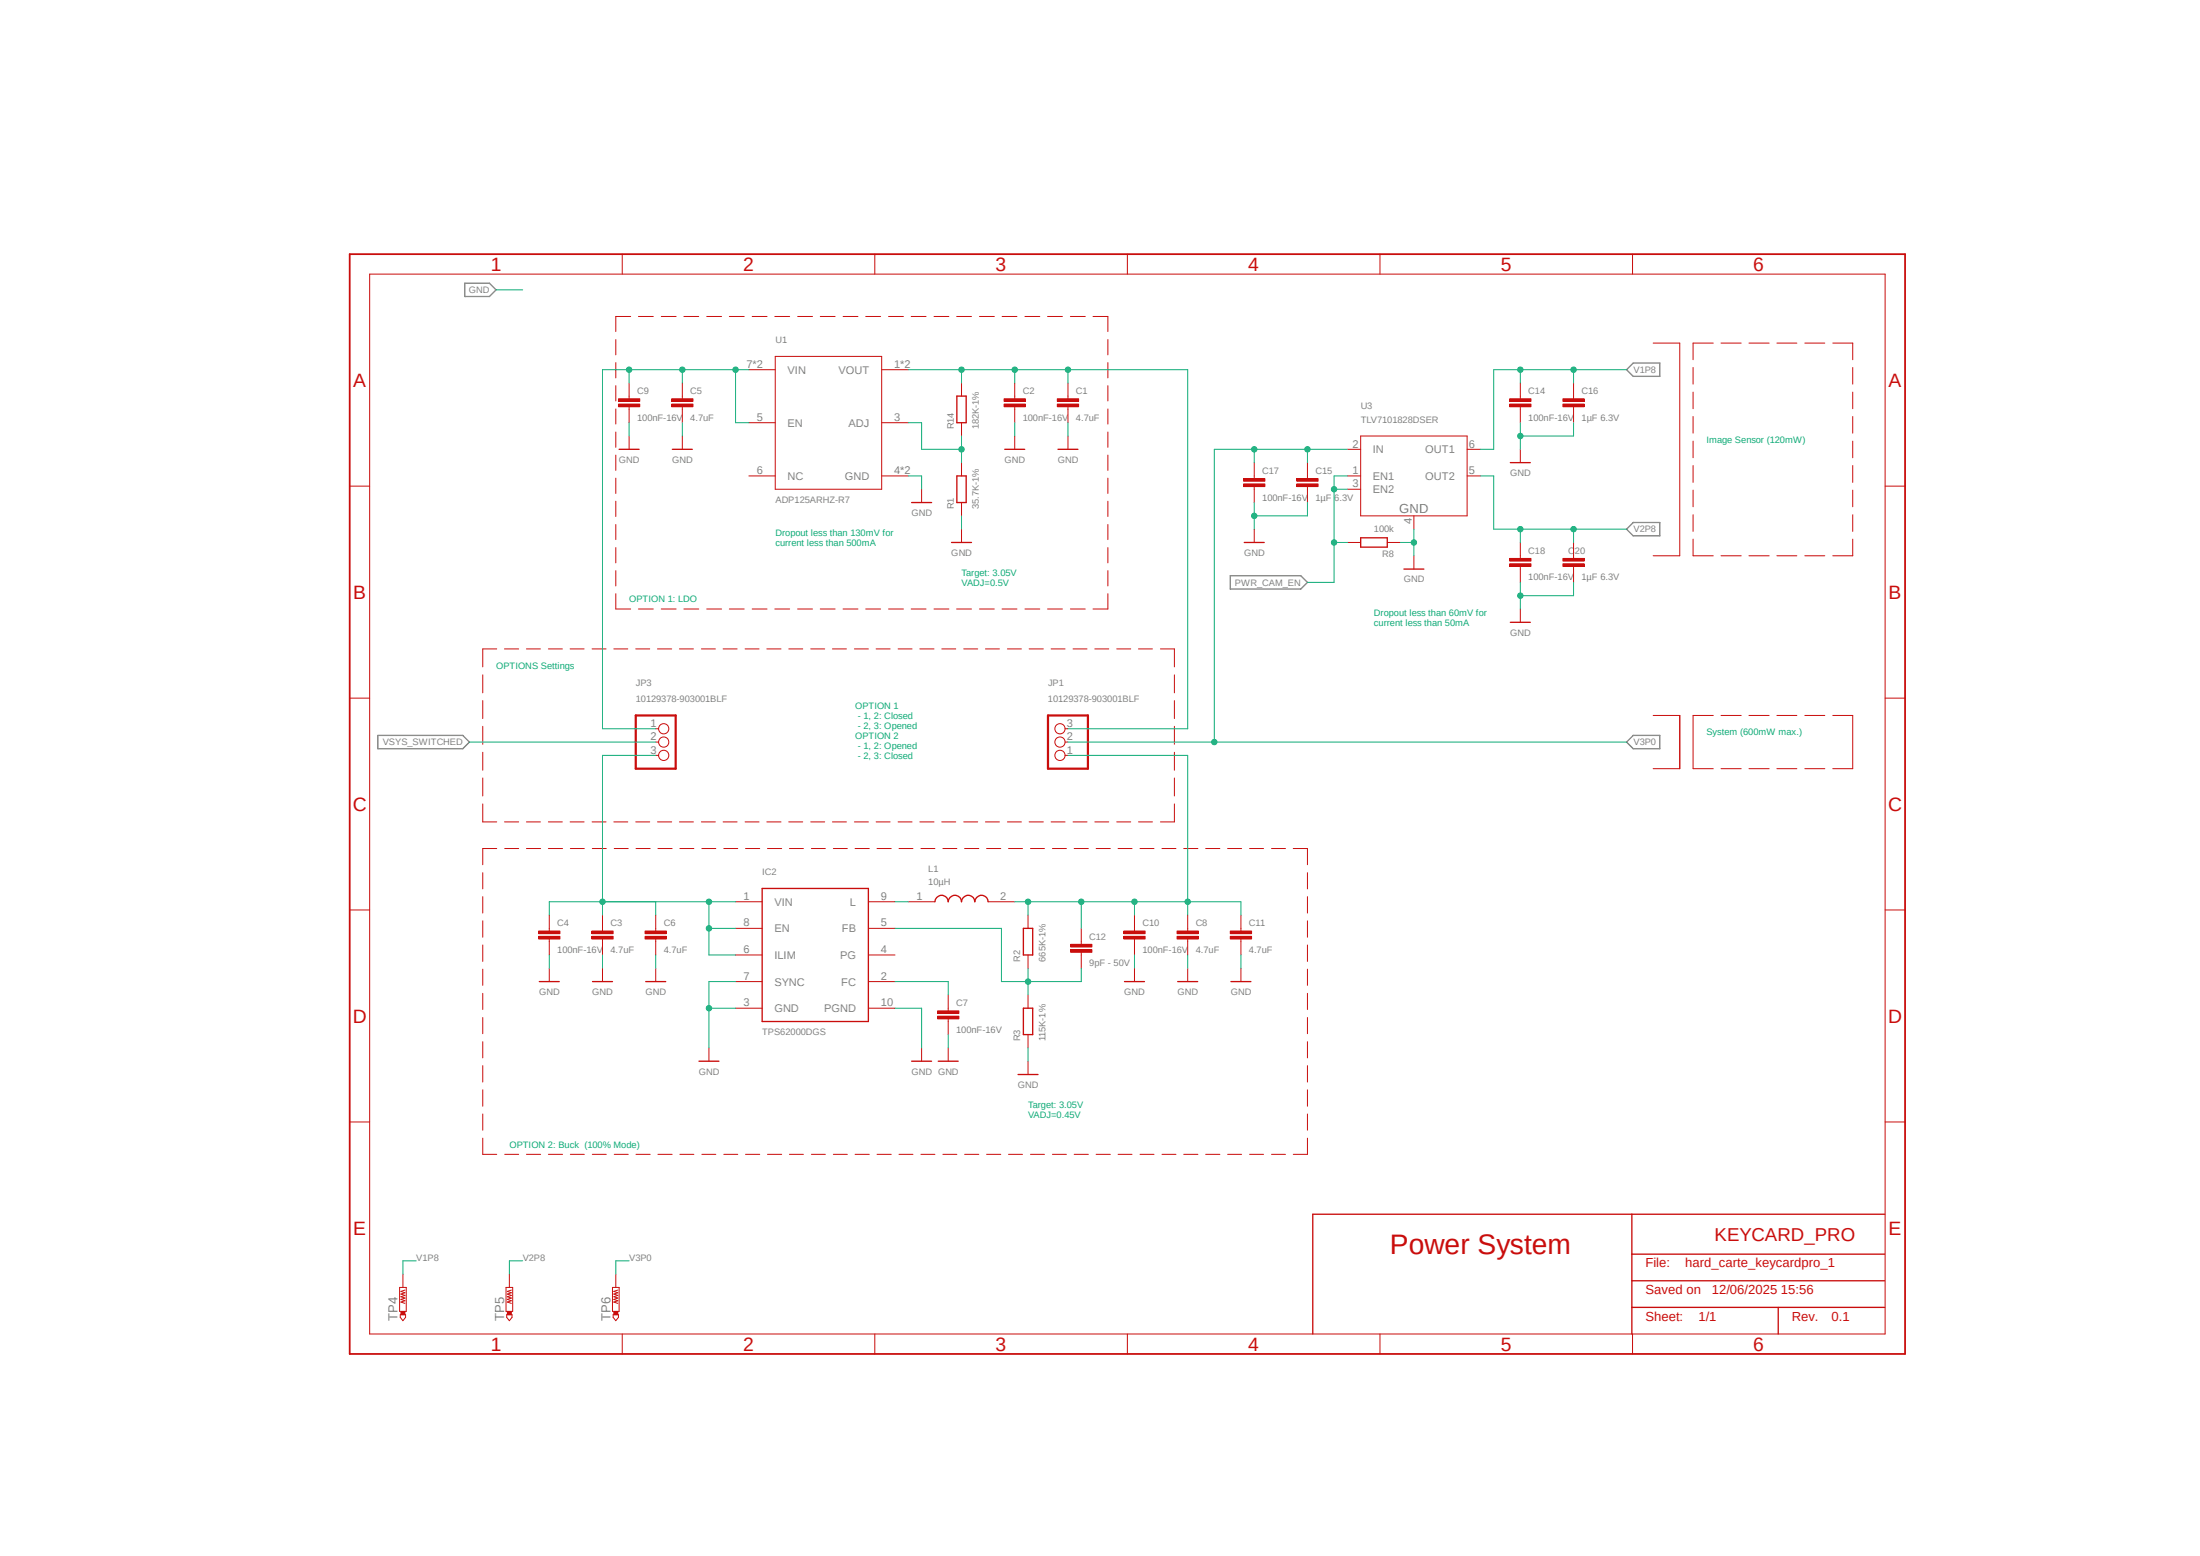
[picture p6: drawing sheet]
<svg xmlns="http://www.w3.org/2000/svg" width="420mm" height="297mm" viewBox="0 0 420 297" stroke-linecap="round" stroke-linejoin="round" font-family="sans-serif">
<path d="M66.3 48.2l297.8 210.8M364.1 48.2l-297.8 210.8" fill="none" stroke="#fff" stroke-width=".19"/>
<path d="M88.7 54.1h4.7l1.3 1.2-1.3 1.3h-4.7zM310.5 70.6l1.3-1.3h5.1v2.5h-5.1zM234.9 109.9h13.4l1.3 1.3-1.3 1.2h-13.4zM310.5 101l1.3-1.3h5.1v2.6h-5.1zM72.1 140.4h16.2l1.3 1.2-1.3 1.3h-16.2zM310.5 141.6l1.3-1.2h5.1v2.5h-5.1z" fill="none" stroke="#808080" stroke-width=".25"/>
<g fill="none" stroke="#c90d0c" stroke-width=".19">
<path d="M117.6 64.8v2.9M117.6 69.2v2.9M117.6 73.6v2.9M117.6 78.1v2.8M120.4 60.4h-2.8v2.9M121.9 60.4h2.8M126.2 60.4h2.9M130.6 60.4h2.8M134.9 60.4h2.9M139.2 60.4h2.9M143.6 60.4h2.8M147.9 60.4h2.8"/>
<path d="M152.3 60.4h2.8M156.6 60.4h2.8M161 60.4h2.8M165.3 60.4h2.8M169.6 60.4h2.9M173.9 60.4h2.9M178.3 60.4h2.8M182.6 60.4h2.9M187 60.4h2.8M191.3 60.4h2.8M195.7 60.4h2.8M200 60.4h2.8"/>
<path d="M204.3 60.4h2.9M208.7 60.4h2.8v2.9M211.5 64.8v2.9M211.5 69.2v2.9M211.5 73.6v2.9M211.5 78.1v2.8M290.2 75.6v.5M290.2 77.6v.5M315.6 65.5h5.1v40.6h-5.1M323.2 70.1v3.2M323.2 74.8v3.2M323.2 79.5v3.2"/>
<path d="M327.1 65.5h-3.9v3.2M328.5 65.5h3.9M333.9 65.5h3.8M339.2 65.5h3.8M344.6 65.5h3.8M349.9 65.5h3.8v3.2M353.7 70.1v3.2M353.7 74.8v3.2M353.7 79.5v3.2M117.6 82.5v2.9M117.6 86.9v2.9M117.6 91.3v2.9"/>
<path d="M117.6 95.7v2.9M211.5 82.5v2.9M211.5 86.9v2.9M211.5 91.3v2.9M211.5 95.7v2.9M323.2 84.2v3.2M323.2 88.9v3.2M323.2 93.6v3.1M323.2 98.3v3.1M353.7 84.2v3.2M353.7 88.9v3.2M353.7 93.6v3.1"/>
<path d="M353.7 98.3v3.1M117.6 113.3v2.9h2.8M117.6 100.1v2.9M117.6 104.5v2.9M117.6 108.9v2.9M121.9 116.2h2.8M126.2 116.2h2.9M130.6 116.2h2.8M134.9 116.2h2.9M139.2 116.2h2.9M143.6 116.2h2.8M147.9 116.2h2.8"/>
<path d="M152.3 116.2h2.8M156.6 116.2h2.8M161 116.2h2.8M165.3 116.2h2.8M169.6 116.2h2.9M173.9 116.2h2.9M178.3 116.2h2.8M182.6 116.2h2.9M187 116.2h2.8M191.3 116.2h2.8M195.7 116.2h2.8M200 116.2h2.8"/>
<path d="M204.3 116.2h2.9M211.5 113.3v2.9h-2.8M211.5 100.1v2.9M211.5 104.5v2.9M211.5 108.9v2.9M323.2 102.9v3.2h3.9M328.5 106.1h3.9M333.9 106.1h3.8M339.2 106.1h3.8M344.6 106.1h3.8M353.7 102.9v3.2h-3.8M92.2 128.8v3.4"/>
<path d="M92.2 133.7v3.5M92.2 138.6v3.5M94.8 123.9h-2.6v3.4M96.3 123.9h2.7M100.5 123.9h2.7M104.7 123.9h2.7M108.8 123.9h2.7M113 123.9h2.7M117.2 123.9h2.6M121.4 123.9h2.6M125.5 123.9h2.7M129.7 123.9h2.7"/>
<path d="M133.9 123.9h2.7M138 123.9h2.7M142.2 123.9h2.7M146.4 123.9h2.7M150.6 123.9h2.6M154.8 123.9h2.6M158.9 123.9h2.7M163.1 123.9h2.7M167.3 123.9h2.6M171.4 123.9h2.7M175.6 123.9h2.7M179.8 123.9h2.7"/>
<path d="M184 123.9h2.6M188.1 123.9h2.7M192.3 123.9h2.7M196.5 123.9h2.7M200.7 123.9h2.6M204.9 123.9h2.6M209 123.9h2.7M213.2 123.9h2.7M217.3 123.9h2.7M221.5 123.9h2.7v3.4M224.2 128.8v3.4M224.2 133.7v3.5"/>
<path d="M224.2 138.6v3.5M315.6 136.6h5.1v10.1h-5.1M327.1 136.6h-3.9v10.1h3.9M328.5 136.6h3.9M333.9 136.6h3.8M339.2 136.6h3.8M344.6 136.6h3.8M349.9 136.6h3.8v10.1h-3.8M92.2 143.6v3.4M92.2 148.5v3.4M92.2 153.5v3.4h2.6M96.3 156.9h2.7"/>
<path d="M100.5 156.9h2.7M104.7 156.9h2.7M108.8 156.9h2.7M113 156.9h2.7M117.2 156.9h2.6M121.4 156.9h2.6M125.5 156.9h2.7M129.7 156.9h2.7M133.9 156.9h2.7M138 156.9h2.7M142.2 156.9h2.7M146.4 156.9h2.7"/>
<path d="M150.6 156.9h2.6M154.8 156.9h2.6M158.9 156.9h2.7M163.1 156.9h2.7M167.3 156.9h2.6M171.4 156.9h2.7M175.6 156.9h2.7M179.8 156.9h2.7M184 156.9h2.6M188.1 156.9h2.7M192.3 156.9h2.7M196.5 156.9h2.7"/>
<path d="M200.7 156.9h2.6M204.9 156.9h2.6M209 156.9h2.7M213.2 156.9h2.7M217.3 156.9h2.7M224.2 143.6v3.4M224.2 148.5v3.4M224.2 153.5v3.4h-2.7M328.5 146.7h3.9M333.9 146.7h3.8M339.2 146.7h3.8M344.6 146.7h3.8"/>
<path d="M92.2 166.6v3.1M92.2 171.2v3.1M92.2 175.8v3.1M94.8 162h-2.6v3.1M96.4 162h2.6M100.5 162h2.7M104.7 162h2.7M108.9 162h2.6M113.1 162h2.6M117.3 162h2.6M121.4 162h2.7M125.6 162h2.7"/>
<path d="M129.8 162h2.7M134 162h2.7M138.2 162h2.6M142.3 162h2.7M146.5 162h2.7M150.7 162h2.7M154.9 162h2.7M159.1 162h2.7M163.2 162h2.7M167.4 162h2.7M171.6 162h2.7M175.8 162h2.7"/>
<path d="M180 162h2.7M184.1 162h2.8M188.3 162h2.8M192.5 162h2.7M196.7 162h2.7M200.9 162h2.7M205.1 162h2.7M209.3 162h2.7M213.4 162h2.7M217.6 162h2.7M221.8 162h2.7M226 162h2.7"/>
<path d="M230.2 162h2.7M234.4 162h2.6M238.5 162h2.7M242.7 162h2.7M246.9 162h2.7v3.1M249.6 166.6v3.1M249.6 171.2v3.1M249.6 175.8v3.1M92.2 180.4v3.1M92.2 185v3.1M92.2 189.6v3.1M92.2 194.2v3.1"/>
<path d="M92.2 198.8v3.1M249.6 180.4v3.1M249.6 185v3.1M249.6 189.6v3.1M249.6 194.2v3.1M249.6 198.8v3.1M92.2 217.3v3h2.6M92.2 203.4v3.1M92.2 208v3.2M92.2 212.6v3.1M249.6 217.3v3h-2.7M249.6 203.4v3.1"/>
<path d="M249.6 208v3.2M249.6 212.6v3.1M96.4 220.3h2.6M100.5 220.3h2.7M104.7 220.3h2.7M108.9 220.3h2.6M113.1 220.3h2.6M117.3 220.3h2.6M121.4 220.3h2.7M125.6 220.3h2.7M129.8 220.3h2.7M134 220.3h2.7"/>
<path d="M138.2 220.3h2.6M142.3 220.3h2.7M146.5 220.3h2.7M150.7 220.3h2.7M154.9 220.3h2.7M159.1 220.3h2.7M163.2 220.3h2.7M167.4 220.3h2.7M171.6 220.3h2.7M175.8 220.3h2.7M180 220.3h2.7M184.1 220.3h2.8"/>
<path d="M188.3 220.3h2.8M192.5 220.3h2.7M196.7 220.3h2.7M200.9 220.3h2.7M205.1 220.3h2.7M209.3 220.3h2.7M213.4 220.3h2.7M217.6 220.3h2.7M221.8 220.3h2.7M226 220.3h2.7M230.2 220.3h2.7M234.4 220.3h2.6"/>
<path d="M238.5 220.3h2.7M242.7 220.3h2.7"/>
</g>
<path d="M288.2 77.1h4.1v.5h-4.1z" fill-rule="evenodd" fill="#c90d0c"/>
<path d="M288.2 77.1h4.1v.5h-4.1z" fill="none" stroke="#c90d0c" stroke-width=".19"/>
<path d="M288.2 76.1h4.1v.5h-4.1z" fill-rule="evenodd" fill="#c90d0c"/>
<path d="M288.2 76.1h4.1v.5h-4.1zM290.2 73.1v2.5M290.2 78.1v2.6M249.6 90.8v.6M249.6 92.9v.5" fill="none" stroke="#c90d0c" stroke-width=".19"/>
<path d="M247.6 92.4h4v.5h-4z" fill-rule="evenodd" fill="#c90d0c"/>
<path d="M247.6 92.4h4v.5h-4z" fill="none" stroke="#c90d0c" stroke-width=".19"/>
<path d="M247.6 91.4h4v.5h-4z" fill-rule="evenodd" fill="#c90d0c"/>
<path d="M300.4 75.6v.5M300.4 77.6v.5M247.6 91.4h4v.5h-4zM249.6 88.3v2.5M249.6 93.4v2.5" fill="none" stroke="#c90d0c" stroke-width=".19"/>
<path d="M298.4 77.1h4v.5h-4z" fill-rule="evenodd" fill="#c90d0c"/>
<path d="M298.4 77.1h4v.5h-4z" fill="none" stroke="#c90d0c" stroke-width=".19"/>
<path d="M298.4 76.1h4v.5h-4z" fill-rule="evenodd" fill="#c90d0c"/>
<path d="M298.4 76.1h4v.5h-4zM300.4 73.1v2.5M300.4 78.1v2.6M239.4 90.8v.6M239.4 92.9v.5" fill="none" stroke="#c90d0c" stroke-width=".19"/>
<path d="M237.4 92.4h4.1v.5h-4.1z" fill-rule="evenodd" fill="#c90d0c"/>
<path d="M237.4 92.4h4.1v.5h-4.1z" fill="none" stroke="#c90d0c" stroke-width=".19"/>
<path d="M237.4 91.4h4.1v.5h-4.1z" fill-rule="evenodd" fill="#c90d0c"/>
<path d="M237.4 91.4h4.1v.5h-4.1zM239.4 88.3v2.5M239.4 93.4v2.5M239.4 101v2.5M290.2 106.1v.5M290.2 108.1v.5" fill="none" stroke="#c90d0c" stroke-width=".19"/>
<path d="M237.5 103.5h3.8" fill="none" stroke="#c90d0c" stroke-width=".25"/>
<path d="M288.2 107.6h4.1v.5h-4.1z" fill-rule="evenodd" fill="#c90d0c"/>
<path d="M288.2 107.6h4.1v.5h-4.1z" fill="none" stroke="#c90d0c" stroke-width=".19"/>
<path d="M288.2 106.6h4.1v.5h-4.1z" fill-rule="evenodd" fill="#c90d0c"/>
<path d="M288.2 106.6h4.1v.5h-4.1zM290.2 103.5v2.6M290.2 108.6v2.6M300.4 106.1v.5M300.4 108.1v.5" fill="none" stroke="#c90d0c" stroke-width=".19"/>
<path d="M298.4 107.6h4v.5h-4z" fill-rule="evenodd" fill="#c90d0c"/>
<path d="M298.4 107.6h4v.5h-4z" fill="none" stroke="#c90d0c" stroke-width=".19"/>
<path d="M298.4 106.6h4v.5h-4z" fill-rule="evenodd" fill="#c90d0c"/>
<path d="M130.3 75.6v.5M130.3 77.6v.5M298.4 106.6h4v.5h-4zM300.4 103.5v2.6M300.4 108.6v2.6" fill="none" stroke="#c90d0c" stroke-width=".19"/>
<path d="M128.2 77.1h4.1v.5h-4.1z" fill-rule="evenodd" fill="#c90d0c"/>
<path d="M128.2 77.1h4.1v.5h-4.1z" fill="none" stroke="#c90d0c" stroke-width=".19"/>
<path d="M128.2 76.1h4.1v.5h-4.1z" fill-rule="evenodd" fill="#c90d0c"/>
<path d="M120.1 75.6v.5M120.1 77.6v.5M128.2 76.1h4.1v.5h-4.1zM130.3 73.1v2.5M130.3 78.1v2.6M130.3 83.2v2.6" fill="none" stroke="#c90d0c" stroke-width=".19"/>
<path d="M128.4 85.8h3.8" fill="none" stroke="#c90d0c" stroke-width=".25"/>
<path d="M118.1 77.1h4v.5h-4z" fill-rule="evenodd" fill="#c90d0c"/>
<path d="M118.1 77.1h4v.5h-4z" fill="none" stroke="#c90d0c" stroke-width=".19"/>
<path d="M118.1 76.1h4v.5h-4z" fill-rule="evenodd" fill="#c90d0c"/>
<path d="M118.1 76.1h4v.5h-4zM120.1 73.1v2.5M120.1 78.1v2.6M203.9 75.6v.5M203.9 77.6v.5M120.1 83.2v2.6" fill="none" stroke="#c90d0c" stroke-width=".19"/>
<path d="M118.2 85.8h3.8" fill="none" stroke="#c90d0c" stroke-width=".25"/>
<path d="M201.8 77.1h4.1v.5h-4.1z" fill-rule="evenodd" fill="#c90d0c"/>
<path d="M201.8 77.1h4.1v.5h-4.1z" fill="none" stroke="#c90d0c" stroke-width=".19"/>
<path d="M201.8 76.1h4.1v.5h-4.1z" fill-rule="evenodd" fill="#c90d0c"/>
<path d="M193.7 75.6v.5M193.7 77.6v.5M201.8 76.1h4.1v.5h-4.1zM203.9 73.1v2.5M203.9 78.1v2.6M203.9 83.2v2.6" fill="none" stroke="#c90d0c" stroke-width=".19"/>
<path d="M202 85.8h3.8" fill="none" stroke="#c90d0c" stroke-width=".25"/>
<path d="M191.7 77.1h4v.5h-4z" fill-rule="evenodd" fill="#c90d0c"/>
<path d="M191.7 77.1h4v.5h-4z" fill="none" stroke="#c90d0c" stroke-width=".19"/>
<path d="M191.7 76.1h4v.5h-4z" fill-rule="evenodd" fill="#c90d0c"/>
<g fill="none" stroke="#c90d0c" stroke-width=".19">
<path d="M143 70.6h5M148 68h20.3v25.4h-20.3zM168.3 70.6h5.1M183.6 73.1v2.5M191.7 76.1h4v.5h-4zM193.7 73.1v2.5M193.7 78.1v2.6M143 80.7h5M143 90.8h5M168.3 80.7h5.1M168.3 90.8h5.1M175.9 93.4v2.5"/>
<path d="M183.6 80.7v2.5M183.6 88.3v2.5M183.6 95.9v2.6M193.7 83.2v2.6M183.6 101v2.5M115 177.2v.5M115 179.2v.5"/>
</g>
<path d="M182.7 75.6h1.7v5.1h-1.7zM174 95.9h3.8M182.7 90.8h1.7v5.1h-1.7zM191.8 85.8h3.8M181.7 103.5h3.8" fill="none" stroke="#c90d0c" stroke-width=".25"/>
<path d="M113 178.7h4.1v.5h-4.1z" fill-rule="evenodd" fill="#c90d0c"/>
<path d="M113 178.7h4.1v.5h-4.1z" fill="none" stroke="#c90d0c" stroke-width=".19"/>
<path d="M113 177.7h4.1v.5h-4.1z" fill-rule="evenodd" fill="#c90d0c"/>
<path d="M104.9 177.2v.5M104.9 179.2v.5M113 177.7h4.1v.5h-4.1zM115 174.7v2.5M115 179.7v2.6M115 184.8v2.6" fill="none" stroke="#c90d0c" stroke-width=".19"/>
<path d="M113.1 187.4h3.8" fill="none" stroke="#c90d0c" stroke-width=".25"/>
<path d="M102.8 178.7h4.1v.5h-4.1z" fill-rule="evenodd" fill="#c90d0c"/>
<path d="M102.8 178.7h4.1v.5h-4.1z" fill="none" stroke="#c90d0c" stroke-width=".19"/>
<path d="M102.8 177.7h4.1v.5h-4.1z" fill-rule="evenodd" fill="#c90d0c"/>
<path d="M102.8 177.7h4.1v.5h-4.1zM104.9 174.7v2.5M104.9 179.7v2.6M125.2 177.2v.5M125.2 179.2v.5M104.9 184.8v2.6" fill="none" stroke="#c90d0c" stroke-width=".19"/>
<path d="M103 187.4h3.8" fill="none" stroke="#c90d0c" stroke-width=".25"/>
<path d="M123.1 178.7h4.1v.5h-4.1z" fill-rule="evenodd" fill="#c90d0c"/>
<path d="M123.1 178.7h4.1v.5h-4.1z" fill="none" stroke="#c90d0c" stroke-width=".19"/>
<path d="M123.1 177.7h4.1v.5h-4.1z" fill-rule="evenodd" fill="#c90d0c"/>
<path d="M123.1 177.7h4.1v.5h-4.1zM125.2 174.7v2.5M125.2 179.7v2.6M125.2 184.8v2.6M181 192.4v.6M181 194.5v.5" fill="none" stroke="#c90d0c" stroke-width=".19"/>
<path d="M123.3 187.4h3.8" fill="none" stroke="#c90d0c" stroke-width=".25"/>
<path d="M179 194h4v.5h-4z" fill-rule="evenodd" fill="#c90d0c"/>
<path d="M179 194h4v.5h-4z" fill="none" stroke="#c90d0c" stroke-width=".19"/>
<path d="M179 193h4v.5h-4z" fill-rule="evenodd" fill="#c90d0c"/>
<g fill="none" stroke="#c90d0c" stroke-width=".19">
<path d="M140.4 172.1h5.1M140.4 177.2h5.1M165.8 172.1h5.1M165.8 177.2h5.1M173.4 172.1h5.1M188.6 172.1h5.1M196.3 174.7v2.5M226.7 177.2v.5M226.7 179.2v.5M140.4 187.4h5.1M140.4 192.4h5.1M140.4 182.3h5.1"/>
<path d="M165.8 187.4h5.1M165.8 192.4h5.1M165.8 182.3h5.1M179 193h4v.5h-4zM181 189.9v2.5M181 195v2.5M196.3 182.3v2.5M196.3 189.9v2.5M196.3 197.5v2.5M135.3 200v2.6M175.9 200v2.6M181 200v2.6"/>
<path d="M196.3 202.6v2.5"/>
</g>
<path d="M145.5 169.6h20.3v25.4h-20.3zM178.5 172.1a1.27 1.27 0 0 1 1.2-1.2 1.27 1.27 0 0 1 1.3 1.2 1.27 1.27 0 0 1 1.3-1.2 1.27 1.27 0 0 1 1.3 1.2 1.27 1.27 0 0 1 1.2-1.2 1.27 1.27 0 0 1 1.3 1.2 1.27 1.27 0 0 1 1.3-1.2 1.27 1.27 0 0 1 1.2 1.2M195.4 177.2h1.7v5.1h-1.7zM195.4 192.4h1.7v5.1h-1.7zM133.4 202.6h3.8M174 202.6h3.8M179.1 202.6h3.8M194.4 205.1h3.8" fill="none" stroke="#c90d0c" stroke-width=".25"/>
<path d="M224.7 178.7h4.1v.5h-4.1z" fill-rule="evenodd" fill="#c90d0c"/>
<path d="M224.7 178.7h4.1v.5h-4.1z" fill="none" stroke="#c90d0c" stroke-width=".19"/>
<path d="M224.7 177.7h4.1v.5h-4.1z" fill-rule="evenodd" fill="#c90d0c"/>
<path d="M216.6 177.2v.5M216.6 179.2v.5M224.7 177.7h4.1v.5h-4.1zM226.7 174.7v2.5M226.7 179.7v2.6M226.7 184.8v2.6" fill="none" stroke="#c90d0c" stroke-width=".19"/>
<path d="M224.8 187.4h3.8" fill="none" stroke="#c90d0c" stroke-width=".25"/>
<path d="M214.5 178.7h4.1v.5h-4.1z" fill-rule="evenodd" fill="#c90d0c"/>
<path d="M214.5 178.7h4.1v.5h-4.1z" fill="none" stroke="#c90d0c" stroke-width=".19"/>
<path d="M214.5 177.7h4.1v.5h-4.1z" fill-rule="evenodd" fill="#c90d0c"/>
<path d="M214.5 177.7h4.1v.5h-4.1zM216.6 174.7v2.5M216.6 179.7v2.6M236.9 177.2v.5M236.9 179.2v.5M216.6 184.8v2.6" fill="none" stroke="#c90d0c" stroke-width=".19"/>
<path d="M214.7 187.4h3.8" fill="none" stroke="#c90d0c" stroke-width=".25"/>
<path d="M234.9 178.7h4v.5h-4z" fill-rule="evenodd" fill="#c90d0c"/>
<path d="M234.9 178.7h4v.5h-4z" fill="none" stroke="#c90d0c" stroke-width=".19"/>
<path d="M234.9 177.7h4v.5h-4z" fill-rule="evenodd" fill="#c90d0c"/>
<g fill="none" stroke="#c90d0c" stroke-width=".19">
<path d="M70.6 52.3h289.3v202.3h-289.3zM118.8 48.5v3.8M167 48.5v3.8M215.2 48.5v3.8M263.4 48.5v3.8M311.7 48.5v3.8M66.8 92.8h3.8M257.2 90.8h2.6M257.2 85.8h2.6M257.2 93.4h2.6M259.8 83.2h20.3v15.3h-20.3zM269.9 98.5v2.5"/>
<path d="M280.1 90.8h2.5M280.1 85.8h2.5M359.9 92.8h3.8M257.2 103.5h2.6M264.8 103.5h2.6M269.9 106.1v2.5M66.8 133.3h3.8M359.9 133.3h3.8M66.8 173.7h3.8M206.4 179.7v.6M234.9 177.7h4v.5h-4zM236.9 174.7v2.5"/>
<path d="M236.9 179.7v2.6M359.9 173.7h3.8M206.4 181.8v.5M236.9 184.8v2.6M66.8 214.2h3.8M359.9 214.2h3.8M118.8 254.6v3.8M167 254.6v3.8M215.2 254.6v3.8M263.4 254.6v3.8M311.7 254.6v3.8"/>
</g>
<path d="M259.8 102.7h5v1.7h-5zM268 108.6h3.8M235 187.4h3.8M311.5 231.8v22.8M311.5 239.4h48.3M359.8 231.8h-109.2v22.8M311.5 249.6h48.3M311.5 244.5h48.3M339.5 249.6v5" fill="none" stroke="#c90d0c" stroke-width=".25"/>
<path d="M66.8 48.5h296.9v209.9h-296.9z" fill="none" stroke="#c90d0c" stroke-width=".34"/>
<path d="M204.4 181.3h4v.5h-4z" fill-rule="evenodd" fill="#c90d0c"/>
<path d="M204.4 181.3h4v.5h-4z" fill="none" stroke="#c90d0c" stroke-width=".19"/>
<path d="M204.4 180.3h4v.5h-4z" fill-rule="evenodd" fill="#c90d0c"/>
<g fill="none" stroke="#c90d0c" stroke-width=".19">
<path d="M125.2 139.1h.5M203.3 139.1h.6M125.2 141.6h.5M125.2 144.2h.5M203.3 141.6h.6M203.3 144.2h.6M206.4 177.2v2.5M204.4 180.3h4v.5h-4zM206.4 182.3v2.5M76.3 245.7h1.3v4.6h-1.3zM76.4 251h1v.5l-.5 .6-.5-.6zM77.3 246.3l-.8 .2 .8 .3-.8 .2 .8 .3-.8 .2 .8 .3-.8 .2 .8 .3-.8 .2 .8 .3"/>
<circle cx="126.7" cy="139.1" r=".98"/>
<circle cx="202.3" cy="139.1" r=".98"/>
<circle cx="126.7" cy="144.2" r=".98"/>
<circle cx="126.7" cy="141.6" r=".98"/>
<circle cx="202.3" cy="141.6" r=".98"/>
<circle cx="202.3" cy="144.2" r=".98"/>
</g>
<path d="M121.4 136.6h7.6v10.1h-7.6zM200.1 136.6h7.6v10.1h-7.6z" fill="none" stroke="#c90d0c" stroke-width=".42"/>
<path d="M76.5 250.4h.8v.6h-.8z" fill-rule="evenodd" fill="#c90d0c"/>
<path d="M76.5 250.4h.8v.6h-.8zM76.9 243.2v2.5M96.6 245.7h1.3v4.6h-1.3zM96.7 251h1v.5l-.5 .6-.5-.6zM97.6 246.3l-.7 .2 .7 .3-.7 .2 .7 .3-.7 .2 .7 .3-.7 .2 .7 .3-.7 .2 .7 .3" fill="none" stroke="#c90d0c" stroke-width=".19"/>
<path d="M96.9 250.4h.7v.6h-.7z" fill-rule="evenodd" fill="#c90d0c"/>
<path d="M96.9 250.4h.7v.6h-.7zM97.2 243.2v2.5M116.9 245.7h1.3v4.6h-1.3zM117.1 251h1v.5l-.5 .6-.5-.6zM117.9 246.3l-.7 .2 .7 .3-.7 .2 .7 .3-.7 .2 .7 .3-.7 .2 .7 .3-.7 .2 .7 .3" fill="none" stroke="#c90d0c" stroke-width=".19"/>
<path d="M117.2 250.4h.7v.6h-.7z" fill-rule="evenodd" fill="#c90d0c"/>
<path d="M290.2 85.8v2.5M290.2 116.2v2.6M117.2 250.4h.7v.6h-.7zM117.6 243.2v2.5" fill="none" stroke="#c90d0c" stroke-width=".19"/>
<path d="M288.3 88.3h3.8M288.3 118.8h3.8" fill="none" stroke="#c90d0c" stroke-width=".25"/>
<path d="M239.4 95.9v5.1M249.6 95.9v2.6h-10.2M89.6 141.6h35.6" fill="none" stroke="#0dab76" stroke-width=".19"/>
<circle cx="239.4" cy="98.5" r=".51" fill="#0dab76"/>
<g fill="none" stroke="#0dab76" stroke-width=".19">
<path d="M94.7 55.3h5.1M120.1 80.7v2.5M130.3 80.7v2.5M173.4 90.8h2.5v2.6M183.6 98.5v2.5M193.7 80.7v2.5M203.9 80.7v2.5M104.9 182.3v2.5M115 182.3v2.5M125.2 182.3v2.5M135.3 192.4h5.1M140.4 187.4h-5.1v12.6"/>
<path d="M170.9 192.4h5v7.6M181 197.5v2.5"/>
<circle cx="239.4" cy="98.5" r=".51"/>
</g>
<circle cx="135.3" cy="192.4" r=".51" fill="#0dab76"/>
<g fill="none" stroke="#0dab76" stroke-width=".19">
<path d="M267.4 103.5h2.5M269.9 101v5.1M216.6 182.3v2.5M226.7 182.3v2.5M236.9 182.3v2.5M196.3 200v2.6"/>
<circle cx="135.3" cy="192.4" r=".51"/>
</g>
<circle cx="269.9" cy="103.5" r=".51" fill="#0dab76"/>
<g fill="none" stroke="#0dab76" stroke-width=".19">
<path d="M290.2 111.2v5M300.4 111.2v2.5h-10.2"/>
<circle cx="269.9" cy="103.5" r=".51"/>
</g>
<circle cx="290.2" cy="113.7" r=".51" fill="#0dab76"/>
<g fill="none" stroke="#0dab76" stroke-width=".19">
<path d="M290.2 80.7v5.1M300.4 80.7v2.5h-10.2"/>
<circle cx="290.2" cy="113.7" r=".51"/>
</g>
<circle cx="290.2" cy="83.2" r=".51" fill="#0dab76"/>
<g fill="none" stroke="#0dab76" stroke-width=".19">
<path d="M300.4 70.6v2.5M310.5 70.6h-20.3v2.5"/>
<circle cx="290.2" cy="83.2" r=".51"/>
</g>
<circle cx="300.4" cy="70.6" r=".51" fill="#0dab76"/>
<g fill="none" stroke="#0dab76" stroke-width=".19">
<path d="M290.2 70.6h-5v15.2h-2.6"/>
<circle cx="300.4" cy="70.6" r=".51"/>
</g>
<circle cx="290.2" cy="70.6" r=".51" fill="#0dab76"/>
<g fill="none" stroke="#0dab76" stroke-width=".19">
<path d="M300.4 101v2.5M310.5 101h-20.3v2.5M79.5 240.7h-2.6v2.5"/>
<circle cx="290.2" cy="70.6" r=".51"/>
</g>
<circle cx="300.4" cy="101" r=".51" fill="#0dab76"/>
<g fill="none" stroke="#0dab76" stroke-width=".19">
<path d="M282.6 90.8h2.6v10.2h5"/>
<circle cx="300.4" cy="101" r=".51"/>
</g>
<circle cx="290.2" cy="101" r=".51" fill="#0dab76"/>
<g fill="none" stroke="#0dab76" stroke-width=".19">
<path d="M173.4 80.7h2.5v5.1h7.7M183.6 83.2v5.1M99.8 240.7h-2.6v2.5"/>
<circle cx="290.2" cy="101" r=".51"/>
</g>
<circle cx="183.6" cy="85.8" r=".51" fill="#0dab76"/>
<g fill="none" stroke="#0dab76" stroke-width=".19">
<path d="M239.4 85.8h17.8M249.6 85.8v2.5M170.9 187.4h10.1v2.5"/>
<circle cx="183.6" cy="85.8" r=".51"/>
</g>
<circle cx="249.6" cy="85.8" r=".51" fill="#0dab76"/>
<g fill="none" stroke="#0dab76" stroke-width=".19">
<path d="M239.4 85.8v2.5"/>
<circle cx="249.6" cy="85.8" r=".51"/>
</g>
<circle cx="239.4" cy="85.8" r=".51" fill="#0dab76"/>
<g fill="none" stroke="#0dab76" stroke-width=".19">
<path d="M239.4 85.8h-7.6v55.8M203.9 141.6h106.6"/>
<circle cx="239.4" cy="85.8" r=".51"/>
</g>
<circle cx="231.8" cy="141.6" r=".51" fill="#0dab76"/>
<g fill="none" stroke="#0dab76" stroke-width=".19">
<path d="M196.3 184.8v5.1M120.1 240.7h-2.5v2.5"/>
<circle cx="231.8" cy="141.6" r=".51"/>
</g>
<circle cx="196.3" cy="187.4" r=".51" fill="#0dab76"/>
<g fill="none" stroke="#0dab76" stroke-width=".19">
<path d="M170.9 177.2h20.3v10.2h15.2v-2.6M170.9 172.1h2.5M226.7 172.1v2.6M236.9 172.1v2.6"/>
<circle cx="196.3" cy="187.4" r=".51"/>
</g>
<circle cx="226.7" cy="172.1" r=".51" fill="#0dab76"/>
<g fill="none" stroke="#0dab76" stroke-width=".19">
<path d="M236.9 172.1h-20.3v2.6"/>
<circle cx="226.7" cy="172.1" r=".51"/>
</g>
<circle cx="216.6" cy="172.1" r=".51" fill="#0dab76"/>
<g fill="none" stroke="#0dab76" stroke-width=".19">
<path d="M216.6 172.1h-20.3v2.6"/>
<circle cx="216.6" cy="172.1" r=".51"/>
</g>
<circle cx="196.3" cy="172.1" r=".51" fill="#0dab76"/>
<g fill="none" stroke="#0dab76" stroke-width=".19">
<path d="M193.7 172.1h2.6M206.4 172.1v5.1"/>
<circle cx="196.3" cy="172.1" r=".51"/>
</g>
<circle cx="206.4" cy="172.1" r=".51" fill="#0dab76"/>
<g fill="none" stroke="#0dab76" stroke-width=".19">
<path d="M203.9 70.6v2.5M203.9 144.2h22.8v27.9"/>
<circle cx="206.4" cy="172.1" r=".51"/>
</g>
<circle cx="203.9" cy="70.6" r=".51" fill="#0dab76"/>
<g fill="none" stroke="#0dab76" stroke-width=".19">
<path d="M203.9 70.6h-10.2v2.5"/>
<circle cx="203.9" cy="70.6" r=".51"/>
</g>
<circle cx="193.7" cy="70.6" r=".51" fill="#0dab76"/>
<g fill="none" stroke="#0dab76" stroke-width=".19">
<path d="M193.7 70.6h-10.1v2.5"/>
<circle cx="193.7" cy="70.6" r=".51"/>
</g>
<circle cx="183.6" cy="70.6" r=".51" fill="#0dab76"/>
<g fill="none" stroke="#0dab76" stroke-width=".19">
<path d="M120.1 70.6v2.5M173.4 70.6h10.2M203.9 70.6h22.8v68.5h-22.8"/>
<circle cx="183.6" cy="70.6" r=".51"/>
</g>
<circle cx="120.1" cy="70.6" r=".51" fill="#0dab76"/>
<g fill="none" stroke="#0dab76" stroke-width=".19">
<path d="M120.1 70.6h10.2v2.5"/>
<circle cx="120.1" cy="70.6" r=".51"/>
</g>
<circle cx="130.3" cy="70.6" r=".51" fill="#0dab76"/>
<g fill="none" stroke="#0dab76" stroke-width=".19">
<path d="M130.3 70.6h12.7"/>
<circle cx="130.3" cy="70.6" r=".51"/>
</g>
<circle cx="140.4" cy="70.6" r=".51" fill="#0dab76"/>
<g fill="none" stroke="#0dab76" stroke-width=".19">
<path d="M120.1 70.6h-5.1v68.5h10.2M140.4 70.6v10.1h2.6M254.7 93.4h2.5M257.2 90.8h-2.5v12.7"/>
<circle cx="140.4" cy="70.6" r=".51"/>
</g>
<circle cx="254.7" cy="93.4" r=".51" fill="#0dab76"/>
<g fill="none" stroke="#0dab76" stroke-width=".19">
<path d="M254.7 103.5h2.5"/>
<circle cx="254.7" cy="93.4" r=".51"/>
</g>
<circle cx="254.7" cy="103.5" r=".51" fill="#0dab76"/>
<g fill="none" stroke="#0dab76" stroke-width=".19">
<path d="M254.7 103.5v7.7h-5.1M115 144.2h10.2M135.3 172.1h5.1M140.4 177.2h-5.1v5.1h5.1"/>
<circle cx="254.7" cy="103.5" r=".51"/>
</g>
<circle cx="135.3" cy="177.2" r=".51" fill="#0dab76"/>
<g fill="none" stroke="#0dab76" stroke-width=".19">
<path d="M135.3 172.1v5.1"/>
<circle cx="135.3" cy="177.2" r=".51"/>
</g>
<circle cx="135.3" cy="172.1" r=".51" fill="#0dab76"/>
<g fill="none" stroke="#0dab76" stroke-width=".19">
<path d="M115 174.7v-2.6h10.2v2.6"/>
<circle cx="135.3" cy="172.1" r=".51"/>
</g>
<circle cx="115" cy="172.1" r=".51" fill="#0dab76"/>
<g fill="none" stroke="#0dab76" stroke-width=".19">
<path d="M115 144.2v27.9M135.3 172.1h-30.4v2.6"/>
<circle cx="115" cy="172.1" r=".51"/>
</g>
<text font-size="5.4" fill="#c90d0c" x="265.3" y="239.4">Power System</text>
<g font-size="3.7" fill="#c90d0c">
<text x="93.7" y="51.7">1</text>
<text x="141.9" y="51.7">2</text>
<text x="190.1" y="51.7">3</text>
<text x="238.3" y="51.7">4</text>
<text x="286.5" y="51.7">5</text>
<text x="334.7" y="51.7">6</text>
<text x="67.4" y="73.9">A</text>
<text x="360.5" y="73.9">A</text>
<text x="67.4" y="114.3">B</text>
<text x="360.5" y="114.3">B</text>
<text x="67.4" y="154.8">C</text>
<text x="360.5" y="154.8">C</text>
<text x="67.4" y="195.2">D</text>
<text x="360.5" y="195.2">D</text>
<text x="67.4" y="235.7">E</text>
<text x="360.5" y="235.7">E</text>
<text x="93.7" y="257.8">1</text>
<text x="141.9" y="257.8">2</text>
<text x="190.1" y="257.8">3</text>
<text x="238.3" y="257.8">4</text>
<text x="286.5" y="257.8">5</text>
<text x="334.7" y="257.8">6</text>
</g>
<text font-size="3.6" fill="#c90d0c" x="327.3" y="236.9">KEYCARD_PRO</text>
<g font-size="2.5" fill="#808080">
<text x="267.1" y="97.8">GND</text>
<text x="75.9" y="252.1" transform="rotate(-90 75.9 252.1)">TP4</text>
<text x="96.2" y="252.1" transform="rotate(-90 96.2 252.1)">TP5</text>
<text x="116.5" y="252.1" transform="rotate(-90 116.5 252.1)">TP6</text>
</g>
<g font-size="2.5" fill="#c90d0c">
<text x="314.1" y="241.9">File:</text>
<text x="321.7" y="241.9">hard_carte_keycardpro_1</text>
<text x="314.1" y="247">Saved on</text>
<text x="326.8" y="247">12/06/2025 15:56</text>
<text x="314.1" y="252.1">Sheet:</text>
<text x="324.2" y="252.1">1/1</text>
<text x="342.1" y="252.1">Rev.</text>
<text x="349.6" y="252.1">0.1</text>
</g>
<g font-size="2.1" fill="#808080">
<text x="142.5" y="70.2">7*2</text>
<text x="150.4" y="71.3">VIN</text>
<text x="160.1" y="71.3">VOUT</text>
<text x="170.7" y="70.2">1*2</text>
<text x="144.5" y="80.3">5</text>
<text x="150.4" y="81.4">EN</text>
<text x="162" y="81.4">ADJ</text>
<text x="170.7" y="80.3">3</text>
<text x="258.2" y="85.4">2</text>
<text x="262.1" y="86.5">IN</text>
<text x="272.1" y="86.5">OUT1</text>
<text x="280.4" y="85.4">6</text>
<text x="144.5" y="90.5">6</text>
<text x="150.4" y="91.6">NC</text>
<text x="161.3" y="91.6">GND</text>
<text x="170.7" y="90.5">4*2</text>
<text x="258.2" y="90.5">1</text>
<text x="258.2" y="93">3</text>
<text x="262.1" y="91.6">EN1</text>
<text x="262.1" y="94.1">EN2</text>
<text x="272.1" y="91.6">OUT2</text>
<text x="280.4" y="90.5">5</text>
<text x="269.5" y="100" transform="rotate(-90 269.5 100)">4</text>
<text x="124.2" y="138.8">1</text>
<text x="124.2" y="141.3">2</text>
<text x="124.2" y="143.8">3</text>
<text x="203.7" y="143.8">1</text>
<text x="203.7" y="141.3">2</text>
<text x="203.7" y="138.8">3</text>
<text x="141.9" y="171.7">1</text>
<text x="147.8" y="172.9">VIN</text>
<text x="162.3" y="172.9">L</text>
<text x="168.1" y="171.7">9</text>
<text x="175" y="171.7">1</text>
<text x="191" y="171.7">2</text>
<text x="141.9" y="176.8">8</text>
<text x="147.8" y="178">EN</text>
<text x="160.7" y="178">FB</text>
<text x="168.1" y="176.8">5</text>
<text x="141.9" y="181.9">6</text>
<text x="147.8" y="183">ILIM</text>
<text x="160.4" y="183">PG</text>
<text x="168.1" y="181.9">4</text>
<text x="141.9" y="187">7</text>
<text x="147.8" y="188.1">SYNC</text>
<text x="160.6" y="188.1">FC</text>
<text x="168.1" y="187">2</text>
<text x="141.9" y="192.1">3</text>
<text x="147.8" y="193.2">GND</text>
<text x="157.4" y="193.2">PGND</text>
<text x="168.1" y="192.1">10</text>
</g>
<g font-size="1.8" fill="#808080">
<text x="89.5" y="56">GND</text>
<text x="148" y="65.5">U1</text>
<text x="311.8" y="71.2">V1P8</text>
<text x="121.6" y="75.3">C9</text>
<text x="131.8" y="75.3">C5</text>
<text x="195.2" y="75.3">C2</text>
<text x="205.4" y="75.3">C1</text>
<text x="291.8" y="75.3">C14</text>
<text x="301.9" y="75.3">C16</text>
<text x="121.6" y="80.3">100nF-16V</text>
<text x="131.8" y="80.3">4.7uF</text>
<text x="182.1" y="82" transform="rotate(-90 182.1 82)">R14</text>
<text x="186.9" y="82" transform="rotate(-90 186.9 82)">182K-1%</text>
<text x="195.2" y="80.3">100nF-16V</text>
<text x="205.4" y="80.3">4.7uF</text>
<text x="259.8" y="80.7">TLV7101828DSER</text>
<text x="259.8" y="78.1">U3</text>
<text x="291.8" y="80.3">100nF-16V</text>
<text x="301.9" y="80.3">1µF 6.3V</text>
<text x="118.2" y="88.3">GND</text>
<text x="128.3" y="88.3">GND</text>
<text x="191.8" y="88.3">GND</text>
<text x="201.9" y="88.3">GND</text>
<text x="148" y="95.9">ADP125ARHZ-R7</text>
<text x="241" y="95.5">100nF-16V</text>
<text x="241" y="90.5">C17</text>
<text x="251.1" y="95.5">1µF 6.3V</text>
<text x="251.1" y="90.5">C15</text>
<text x="288.3" y="90.8">GND</text>
<text x="174" y="98.5">GND</text>
<text x="182.1" y="97.2" transform="rotate(-90 182.1 97.2)">R1</text>
<text x="186.9" y="97.2" transform="rotate(-90 186.9 97.2)">35.7K-1%</text>
<text x="262.3" y="101.5">100k</text>
<text x="311.8" y="101.6">V2P8</text>
<text x="181.6" y="106.1">GND</text>
<text x="237.5" y="106.1">GND</text>
<text x="263.9" y="106.3">R8</text>
<text x="291.8" y="105.7">C18</text>
<text x="299.4" y="105.7">C20</text>
<text x="235.8" y="111.8">PWR_CAM_EN</text>
<text x="268" y="111.2">GND</text>
<text x="291.8" y="110.8">100nF-16V</text>
<text x="301.9" y="110.8">1µF 6.3V</text>
<text x="288.3" y="121.3">GND</text>
<text x="121.4" y="130.9">JP3</text>
<text x="200.1" y="130.9">JP1</text>
<text x="121.4" y="134">10129378-903001BLF</text>
<text x="200.1" y="134">10129378-903001BLF</text>
<text x="73.1" y="142.3">VSYS_SWITCHED</text>
<text x="311.8" y="142.3">V3P0</text>
<text x="145.5" y="167">IC2</text>
<text x="177.2" y="166.4">L1</text>
<text x="177.2" y="169">10µH</text>
<text x="106.4" y="176.8">C4</text>
<text x="116.5" y="176.8">C3</text>
<text x="126.7" y="176.8">C6</text>
<text x="207.9" y="179.4">C12</text>
<text x="218.1" y="176.8">C10</text>
<text x="228.3" y="176.8">C8</text>
<text x="238.4" y="176.8">C11</text>
<text x="106.4" y="181.9">100nF-16V</text>
<text x="116.5" y="181.9">4.7uF</text>
<text x="126.7" y="181.9">4.7uF</text>
<text x="194.8" y="183.6" transform="rotate(-90 194.8 183.6)">R2</text>
<text x="199.6" y="183.6" transform="rotate(-90 199.6 183.6)">665K-1%</text>
<text x="207.9" y="184.4">9pF - 50V</text>
<text x="218.1" y="181.9">100nF-16V</text>
<text x="228.3" y="181.9">4.7uF</text>
<text x="238.4" y="181.9">4.7uF</text>
<text x="102.9" y="189.9">GND</text>
<text x="113.1" y="189.9">GND</text>
<text x="123.2" y="189.9">GND</text>
<text x="214.6" y="189.9">GND</text>
<text x="224.8" y="189.9">GND</text>
<text x="235" y="189.9">GND</text>
<text x="145.5" y="197.5">TPS62000DGS</text>
<text x="182.5" y="197.1">100nF-16V</text>
<text x="182.5" y="192.1">C7</text>
<text x="194.8" y="198.8" transform="rotate(-90 194.8 198.8)">R3</text>
<text x="199.6" y="198.8" transform="rotate(-90 199.6 198.8)">115K-1%</text>
<text x="133.4" y="205.1">GND</text>
<text x="174" y="205.1">GND GND</text>
<text x="194.3" y="207.6">GND</text>
<text x="79.5" y="240.7">V1P8</text>
<text x="99.8" y="240.7">V2P8</text>
<text x="120.1" y="240.7">V3P0</text>
</g>
<g font-size="1.8" fill="#0dab76">
<text x="325.8" y="84.5">Image Sensor (120mW)</text>
<text x="148" y="102.3">Dropout less than 130mV for</text>
<text x="148" y="104.2">current less than 500mA</text>
<text x="183.6" y="109.9">Target: 3.05V</text>
<text x="183.6" y="111.8">VADJ=0.5V</text>
<text x="120.1" y="115">OPTION 1: LDO</text>
<text x="262.3" y="117.5">Dropout less than 60mV for</text>
<text x="262.3" y="119.4">current less than 50mA</text>
<text x="94.7" y="127.7">OPTIONS Settings</text>
<text x="163.2" y="135.3">OPTION 1</text>
<text x="163.8" y="137.2">- 1, 2: Closed</text>
<text x="163.2" y="141">OPTION 2</text>
<text x="163.8" y="139.1">- 2, 3: Opened</text>
<text x="163.8" y="142.9">- 1, 2: Opened</text>
<text x="325.8" y="140.4">System (600mW max.)</text>
<text x="163.8" y="144.8">- 2, 3: Closed</text>
<text x="196.3" y="211.5">Target: 3.05V</text>
<text x="196.3" y="213.4">VADJ=0.45V</text>
<text x="97.2" y="219.1">OPTION 2: Buck (100% Mode)</text>
</g>
</svg>
